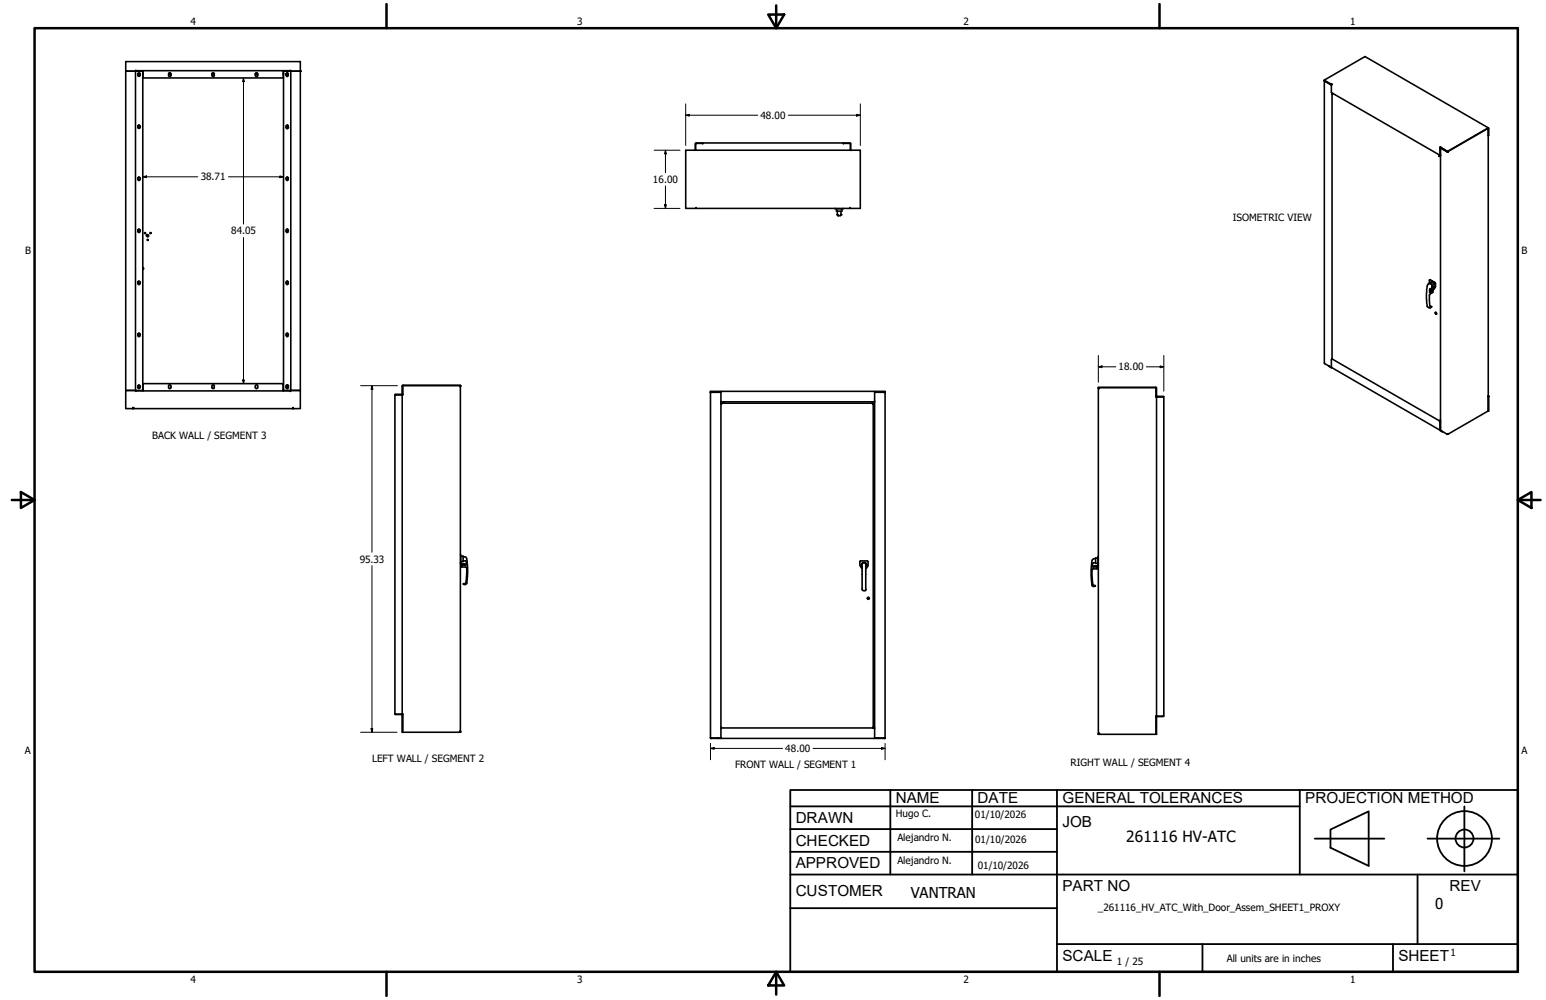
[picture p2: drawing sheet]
<svg xmlns="http://www.w3.org/2000/svg" width="432mm" height="279mm" viewBox="0 0 432 279" stroke-linecap="round" stroke-linejoin="round" font-family="sans-serif">
<!-- layer: Visible (ANSI) -->
<g fill="none" stroke="#000" stroke-width=".44">
<path d="M35.1 17.2h48.8v2.7h-48.8zM37.8 19.9v89.2M37.9 19.9h2M37.9 19.6v.1M39.9 19.7v2.1h39.2v-1.8M79.1 19.9h2M79.1 19.7v.3M81.1 19.6v.1M81.2 19.9h2.7v89.2M81.2 19.9h-2v89.2h2.1M81.2 19.9v89.2M38.5 35.6l.3 .3 .3-.3"/>
<path d="M38.5 21.1l.3 .2 .3-.2M38.5 35.2l.3-.3 .3 .3M38.5 20.7l.3-.3 .3 .3M38.5 20.6h.7v.5M38.5 20.6v.5M38.5 20.7v.4M38.5 35.1v.6M38.6 20.5h.5M38.7 20.4v.1M38.7 20.6v.7M38.7 34.9v1M38.9 20.4v.1"/>
<path d="M38.9 20.6v.3h.3M39.2 35.2v.4M39.9 20h.1M39.9 20.9h.1M39.9 20.5h.1M39.9 20.6h.1M47.1 21.1l.3 .3 .4-.3M47.1 20.7l.1-.3h.4l.2 .7M47.1 20.9h.7M47.2 20.5h.5M47.7 20.6l-.6 .1v.4M59.2 20.7l.3-.4 .4 .4"/>
<path d="M59.2 20.9h.6M59.2 20.7v.4M59.2 21.1l.3 .3 .4-.3M59.2 20.6l.6 .1v.4M59.2 20.5h.6M71.3 20.7l.4-.4 .3 .4M71.3 20.9h.6M71.3 20.6l.6 .1v.4M71.3 20.7v.4M71.3 21.1l.4 .3 .3-.3M71.4 20.5h.5M79.1 20h.1"/>
<path d="M79.1 20.9h.1M79.1 20.5h.1M79.1 20.6h.1M79.9 20.9h.3v-.3v.8M79.9 35.2l.2 .7h.3l.2-.3M79.9 20.7l.3-.3 .3 .3M79.9 21.1l.3 .2 .3-.2M79.9 35.2l.3-.3 .3 .3M79.9 20.5h.6M80.2 20.4v.1M80.2 34.9v1M80.5 20.7v.4"/>
<path d="M80.5 35.2v.4M80.5 20.6l-.6 .1v.4M237.4 39.9l-1.8 .2M237.4 39.9l.2 .3M369.8 22.4l2.1 1.3M369.9 22.6v78.9l2 1.1M370 22.5v.2M370 22.7l1.9 1M370 22.7l1.8 .9M371.9 23.6v2.3l30.4 17.5M371.9 23.7l.1-.2-.1 .1-2.1-1.2 11.5-6.6 34.4 20M371.9 23.7h.1"/>
<path d="M372 26.3l.2-.1-.1 .2zM372 26.4l.1 73.9M372.3 26.1l-.1 .1M415.7 35.9l-.1 2M415.7 37.9v76.9l-11.3 6.5M415.7 35.9l.1 1.9v-2h-.2l-11.3 6.5M415.7 35.9l-11.4 6.5-2.1-1.1M38.5 50.1l.3 .3 .3-.3M38.5 49.8l.3-.3 .3 .3M38.5 49.7v.5M38.7 49.5v.9M39.2 49.7v.4"/>
<path d="M79.9 49.7v.4M79.9 49.8l.3-.3 .3 .3M80.2 49.4v1M80.5 49.7l-.1 .7h-.3l-.2-.3M194.2 40.2v1.6M194.2 41.9l-.1 .1M194.3 41.9v.1M194.4 58v.2h-2.9v-16.2h48.8v16.2h-2.9v-.2M194.4 58.2h43M196.2 40.1l-1.7-.2-.3 .3M196.3 40.2l-2-.1v1.9M196.3 40.1l39.2-.2v.3"/>
<path d="M233.2 58.2h2.3M233.6 58.4v.6h1.5v-.6M233.9 59v1M234.9 59v1M235.5 40.1h2v1.9M237.5 41.9v.1M237.6 41.9l.1 .1M237.6 40.2v1.6M402 43.6v.1M402.1 43.6h-.1M402.1 43.5l-.1 .2M402.1 43.5v.1"/>
<path d="M402.1 43.6l-.1 .1M402.2 41.1l.1 2.3M402.2 43.4l-.1 .1M402.3 41.2v2.1M402.3 42.7h.1M402.3 43.4l-.2 .2M402.3 43.5l-.2 .1M402.4 41l-.2 .1 2.2 1.3M402.5 41.3l1.7 1.1M404.1 42.4l.3 .1M404.1 42.4l-1.8-1.1v79l1.8 1M404.1 42.4h.1"/>
<path d="M404.2 42.4h.2M404.4 42.4v.1M38.5 79.2l.3 .3 .3-.3M38.5 64.7l.3 .3 .3-.3M38.5 78.8l.3-.3 .3 .3M38.5 64.3l.3-.3 .3 .3M38.5 64.1v.7M38.5 78.7v.6M38.7 64v1M38.7 78.5v1M39.2 64.3v.3M39.2 78.8v.4"/>
<path d="M39.9 74.7l.2 .3-.2 .3M40.9 65.5h.3v.3h-.3zM41.2 65.6l.3 .2-.1 .3h-.3l-.1-.3M79.9 64.3v.3M79.9 78.8v.4M79.9 64.3l.3-.3 .3 .3M79.9 78.8l.2-.2h.3l.1 .6-.3 .3-.3-.3M80.2 63.9v1.1M80.2 78.5v1M80.5 64.3l-.1 .6h-.3l-.2-.2M233.9 60l.3 .3M234.1 60.3h.5"/>
<path d="M234.9 60l-.2 .3M399 79.3a.7 .7 0 0 1 .9 0 .7 .7 0 0 1 .2 .8l-.2 .4M399.3 78.2h.2l1.4 .8v1.1l-.3 .4M38.5 93.8l.3 .2 .3-.2M38.5 93.4l.3-.3 .3 .3M38.5 93.2v.7M38.7 93.1v.9M39.2 93.3v.4M79.9 93.3v.4M79.9 93.8l.3 .2 .3-.2M79.9 93.4l.2-.3h.3l.1 .6M80.2 93v1"/>
<path d="M399.4 81h.4M399.4 80.8a.21 .21 0 0 1 .3 0 .21 .21 0 0 1 0 .3 .21 .21 0 0 1-.3 0l-.1-.1M399.4 81.3h.4M399.5 80.9l.2 .1M399.9 80.5l-.5 .3-.1 .9 .9-.4M399.9 80.5l-.1-1.1-.4-.2-.6 .2a13.5 13.5 0 0 0-.2 6.1l.6 .5 .7-.3M400 80.5l.4-.3a.89 .89 0 0 0-.7-1.3l-.5 .2v-.9l1.6 .9v1.2l-.4 .3-.1 .4M400 81.2l.2 .1M400.2 81.3v.4l-.8 .5a8.1 8.1 0 0 0 .1 3.7l.4-.2-.5-.3M400.3 81l-.6 .3h-.4M400.3 81l-1 .2M400.5 80.6l-.2 .4"/>
<path d="M400.9 87.2l.1 .4 .3 .2M35.1 109.1v-89.2h4.8v89.2M35.4 109.1h2.4M37.1 113.9v.3zM37.1 114.2h44.8M37.7 109.1h-2.6v5.1h2M37.8 109.1h2.1M38.5 108.2l.3 .3 .3-.3M38.5 107.9l.3-.3 .3 .3M38.5 107.8v.6M38.7 107.6v1M39.2 107.9v.4"/>
<path d="M39.9 109.1h.1M39.9 109.2v-2h39.2v2M47.1 108.2l.3 .4 .4-.4M47.1 107.9l.1-.3h.4l.2 .7M47.1 107.9v.4M59.2 108.2l.3 .4 .4-.4M59.8 107.9v.4M59.9 107.9l-.2-.3h-.3l-.2 .7M71.3 108.2l.4 .4 .3-.4M71.9 107.9v.4M72 107.9l-.2-.3h-.3l-.2 .7M79.1 109.1h.1"/>
<path d="M79.9 108.2l.3 .4 .4-.4M80.2 107.6v1M80.5 107.9v.4M80.6 107.9l-.2-.3h-.3l-.2 .7M81.1 109.1l-43.2 .1M81.2 109.1v.2l-.1-.1M81.3 109.1h2.6v5.1h-2v-.3v.3M81.3 109.1h2.4M81.9 114h.1M110.4 110.2l-.1 .1M110.5 110.2h.1M110.6 110.3h-.3v89.2h2.3"/>
<path d="M112.4 110.2h-.2M112.4 110l-2 .3h2.1M112.5 107.9l-.2 2.4M112.5 110.3h.1M112.5 107.9v2.4M112.6 107.7l-.2 .2M112.6 107.8l16-.2h-16l-.3 .3v96.7l.2-5.1v4.8M128.5 107.8l-.1 .1 .2-.1M128.5 107.8l-.1 .1 .1-.1M128.5 107.8h.1M128.6 107.7v.1M128.6 107.8v96.7"/>
<path d="M198.4 109.6l.3-.1zM198.4 109.5h3M198.6 109.6h.1M198.7 109.6h2.7M200.5 109.5l-1.8 .1M201.4 112.8h.1zM201.4 109.3v96.9M201.4 112.3h42.9M201.5 112.6v.2M201.5 112.6h42.3M202.1 112.3v.3M243.5 112.5h.1"/>
<path d="M243.5 112.3v.3M243.6 112.3v.3M243.8 112.6v.2M243.8 112.8h.1M243.9 112.8v90.5M244.3 109.3v97M244.3 109.6h2.7M244.3 109.5h2.9M245.2 109.5l1.8 .1M247 109.5l.2 .2zM247 109.6h.1M247.2 109.5l-48.8-.2v96.8"/>
<path d="M247.2 109.5v96.6M306.8 108.4l.2 .1-.1-.1M306.8 108.4h.1M306.8 108.4v96.6M306.8 108.3v.1M306.9 108.3l.1 .2zM322.9 108.5l-.1 2.4M322.9 108.5l.1 2.4M322.9 110.9h2.2M323 110.6l1.9 .3M323 108.4l-16.2-.2h16l.2 .2v96.8l-.1-5.1v4.8M323 110.8h.1"/>
<path d="M324.8 110.9h.1M325 110.8h.1M325.1 110.9v89.2h-2.3M371.2 102.3l.7 .4zM371.9 102.7l30.3 17.5M372 102.7h-.1M372.1 100.3l-.2 .2v2.2M372.1 100.3l29.9 17.2M402 117.5h.1zM402.3 119.4h.1M402.3 119.3h.1M402.3 117.9v2.3"/>
<path d="M402.3 118v2.1M402.3 117.4l-.2 .1M415.7 110.7h.1M415.7 110.6v4.3M415.7 110.7l-.1 4.1M415.8 110.7h-.1M402.2 120.3l.7 .3M402.2 120.2l.6 .5M402.3 120.2l-.1 .1M402.3 120.1v.1M404.1 121.3l.3-.1-.2 .1M404.1 121.3h.1"/>
<path d="M404.2 121.3h.1M128.6 155l.1 2.4M128.6 157.2h.1M128.7 155.4h.6v1.5h-.6M128.8 157.6l-.1-.2 1.2 .1-1.1 .2M129.3 156.7h.7M129.3 155.6h.6M129.8 155.6l.5 .4M130 156.7l.2 .2 .1 .7M130 157.9h-1l-.1 .4 1.2 .1 .2 .2M130.3 157.6l-.2 .3M130.3 156a21.9 21.9 0 0 1 .1 6.9"/>
<path d="M130.4 158.7l-.3 4.1M240.2 157.8l.2 .6 .4 .4M240.8 158.4a.73 .73 0 0 1 0-1.1 .73 .73 0 0 1 1.1 0 .73 .73 0 0 1-.1 1.1M241 157.3h.6M241.1 157.2l-.3 .3v7.3M241.6 157.3l.2 .2v7.3M242.2 156.7h-1.9l-.1 1.2M242.2 156.7l.2 .2v1M242.4 157.8l-.1 .6-.5 .4M305 159.2l.3 4.2 .6 .3M305 156.6a21.9 21.9 0 0 0 0 6.8M305.1 158.2l.2 .2"/>
<path d="M305.1 157.5v.7M305.3 159l-.2 .2M305.3 158.4h1l.2 .5h-1.3M305.4 157.2h.6M305.4 157.3l-.2 .2M305.5 156.1h.5M305.5 156.1l-.4 .4M306.6 158l-1.1 .2h1l.3-.2M306.6 155.9h-.6v1.5h.6M306.6 157.7h.2M306.8 155.5l-.2 2.5M130.2 162.8l-.3 .3h-.5l.1 .2"/>
<path d="M130.4 162.9a.66 .66 0 0 1-.9 .4M240.9 164.8l.2 .2M241 165h.6M241.9 164.8l-.3 .2M242.5 166.9v.5M304.9 163.4l.6 .5M305.9 163.7l-.4 .1M110.3 199.5l.1 .1M110.4 199.5l1.8 .1M112.2 199.5l.2 .1M112.2 199.6l.2 .1M128.4 204.3l.1 .3z"/>
<path d="M128.5 204.5l.1 .1h-16.1M128.5 204.5l-.1-.2 .2 .2M128.5 204.5h.1M198.4 206.1l.3 .1M198.4 206.1l.3 .2M198.4 206.1v.2h.3M198.6 206.2h.1M198.7 206.3h2.7M198.7 206.2h2.7M200.5 206.2v.1M201.1 206.2l-2.4 .1M201.4 206.2l42.9 .1"/>
<path d="M201.4 203.3h.1zM201.4 203.4h42.9M201.5 203.3h.1M243.7 203.3l.1 .1zM243.8 203.3h.1M244.3 206.3h2.7M244.3 206.2h2.7M245.2 206.2v.1M247 206.2v.1M247.1 206.2h-.1M247.2 206.1l-.2 .1M247.2 206.1l-.2 .2"/>
<path d="M247.2 206.1v.2h-.2M306.8 205l.2-.1-.1 .1M306.8 205h.1M306.9 205l-.1 .2h16.1M307 205l-.1 .2zM323.1 200.1h-.1M324.9 200.1l-1.9 .2M325 200.1h.1"/>
<circle cx="40.5" cy="65.1" r=".16"/>
<circle cx="41.2" cy="67" r=".16"/>
<circle cx="42" cy="65.1" r=".16"/>
<circle cx="401.1" cy="87.6" r=".24"/>
<circle cx="242.5" cy="167.2" r=".29"/>
</g>
<g fill="#000">
<circle cx="35.1" cy="19.9" r=".22"/>
<circle cx="35.2" cy="19.9" r=".22"/>
<circle cx="38" cy="19.9" r=".22"/>
<circle cx="38.7" cy="19.9" r=".22"/>
<circle cx="80.2" cy="19.9" r=".22"/>
<circle cx="81.1" cy="19.9" r=".22"/>
<circle cx="83.8" cy="19.9" r=".22"/>
<circle cx="83.9" cy="19.9" r=".22"/>
<circle cx="370" cy="22.6" r=".22"/>
<circle cx="371.8" cy="23.6" r=".22"/>
<circle cx="372.1" cy="26.2" r=".22"/>
<circle cx="402.3" cy="43.4" r=".22"/>
<circle cx="402.5" cy="41.3" r=".22"/>
<circle cx="402.9" cy="41.6" r=".22"/>
<circle cx="233.9" cy="60" r=".22"/>
<circle cx="234.9" cy="60" r=".22"/>
<circle cx="37.1" cy="114" r=".22"/>
<circle cx="128.5" cy="107.8" r=".22"/>
<circle cx="306.9" cy="108.4" r=".22"/>
<circle cx="402.1" cy="117.5" r=".22"/>
<circle cx="415.7" cy="110.7" r=".22"/>
<circle cx="128.5" cy="204.5" r=".22"/>
<circle cx="200.4" cy="206.2" r=".22"/>
<circle cx="200.5" cy="206.2" r=".22"/>
<circle cx="245.2" cy="206.2" r=".22"/>
<circle cx="306.9" cy="205" r=".22"/>
</g>
<!-- layer: Borde (ANSI) -->
<g fill="none" stroke="#000" stroke-width=".7">
<path d="M9.7 7.9h414.2v263.6h-414.2zM107.9 1.1v6.8M214.6 4.1h4.4l-2.2 3.8zM216.8 1.5v6.4M323.8 1.1v6.8M3.3 139.7h6.4M5.8 137.5l3.9 2.2-3.9 2.2zM423.9 139.7l3.8-2.2v4.4zM423.9 139.7h6.4M107.9 271.5v6.8M216.8 271.5l2.2 3.8h-4.4zM216.8 271.5v6.4"/>
<path d="M323.8 271.5v6.8"/>
</g>
<!-- layer: Title (ANSI)-1 -->
<g fill="none" stroke="#000" stroke-width=".51">
<path d="M220.7 220.7h203.2v50.8h-203.2zM220.7 225.3h142.3M220.7 231.6h74.5M220.7 238h74.5M248.7 220.7v23.6M271.5 220.7v23.6M295.2 220.7v50.8M363 220.7v23.6M367.2 234.3h19.5M371.6 231.8l10.7-5.1v15.2l-10.7-5zM398.7 234.3h20.1M409 225.3v18.2"/>
<path d="M220.7 244.3h203.2M220.7 253.7h74.5M395.9 244.3v19.5M295.2 263.8h128.7M335.9 263.8v7.7M389.1 263.8v7.7"/>
<circle cx="409" cy="234.3" r="7.7"/>
<circle cx="409" cy="234.3" r="2.51"/>
</g>
<!-- layer: Cota (ANSI) -->
<g fill="none" stroke="#000" stroke-width=".28">
<path d="M68 21.8l.3 1h-.5zM68 21.8v40.8M191.5 32.2l1-.3v.5zM191.5 32.2h20.1M191.5 29v11.6M220.2 32.2h20.1M239.3 31.9l1 .3-1 .2zM240.3 29v11.6M39.9 49.4l1-.3v.6zM39.9 49.4h15.3M63.8 49.4h15.4M78.2 49.1l1 .3-1 .3z"/>
<path d="M182.7 42h7.2M182.7 58.2h7.2M185.6 57.2h.5l-.2 1zM185.9 42l.2 1h-.5zM185.9 42v6.3M185.9 51.9v6.3M68 66.4v40.8M306.8 99.3v7.5M325.1 99.3v10M67.8 106.2h.5l-.3 1zM100.7 107.8h10.3M103.9 107.8l.2 1h-.5z"/>
<path d="M103.9 107.8v46.5M306.8 102.5l1-.3v.5zM306.8 102.5h4.9M320.2 102.5h4.9M324 102.2l1.1 .3-1.1 .2zM103.9 158.1v46.5M100.7 204.6h10.2M103.6 203.6h.5l-.2 1zM198.4 209.1l1.1-.2v.5zM198.4 209.1h20.2M198.4 207.7v4.6M227.1 209.1h20.1"/>
<path d="M246.2 208.9l1 .2-1 .3zM247.2 207.7v4.6"/>
</g>
<g fill="#000">
<path d="M68 21.8l.3 1h-.5zM191.5 32.2l1-.3v.5zM239.3 31.9l1 .3-1 .2zM39.9 49.4l1-.3v.6zM78.2 49.1l1 .3-1 .3zM185.6 57.2h.5l-.2 1zM185.9 42l.2 1h-.5zM67.8 106.2h.5l-.3 1zM103.9 107.8l.2 1h-.5zM306.8 102.5l1-.3v.5zM324 102.2l1.1 .3-1.1 .2zM103.6 203.6h.5l-.2 1z"/>
<path d="M198.4 209.1l1.1-.2v.5zM246.2 208.9l1 .2-1 .3z"/>
</g>
<g font-size="4.3">
<text x="250.2" y="224.2">NAME</text>
<text x="273" y="224.2">DATE</text>
<text x="296.7" y="224.3">GENERAL TOLERANCES</text>
<text x="364.6" y="224.3">PROJECTION METHOD</text>
<text x="222.2" y="229.9">DRAWN</text>
<text x="296.7" y="230.9">JOB</text>
<text x="222.2" y="236.3">CHECKED</text>
<text x="314.6" y="235.1">261116 HV-ATC</text>
<text x="222.2" y="242.6">APPROVED</text>
<text x="222.2" y="250.3">CUSTOMER</text>
<text x="296.7" y="249">PART NO</text>
<text x="404.8" y="248.9">REV</text>
<text x="296.7" y="268.4">SCALE</text>
<text x="390.6" y="268.4">SHEET</text>
</g>
<g font-size="4.2">
<text x="254.4" y="250.8">VANTRAN</text>
<text x="400.9" y="254">0</text>
</g>
<g font-size="2.8">
<text x="53.2" y="6.9">4</text>
<text x="161.2" y="6.9">3</text>
<text x="269.1" y="6.9">2</text>
<text x="377.1" y="6.9">1</text>
<text x="212.4" y="33.2">48.00</text>
<text x="56.1" y="50.4">38.71</text>
<text x="182.4" y="51.1">16.00</text>
<text x="64.6" y="65.5">84.05</text>
<text x="344.3" y="61.8">ISOMETRIC VIEW</text>
<text x="7" y="70.9">B</text>
<text x="424.9" y="70.9">B</text>
<text x="312.4" y="103.5">18.00</text>
<text x="42.5" y="122.7">BACK WALL / SEGMENT 3</text>
<text x="100.5" y="157.2">95.33</text>
<text x="6.9" y="210.6">A</text>
<text x="103.9" y="212.9">LEFT WALL / SEGMENT 2</text>
<text x="205.3" y="214.7">FRONT WALL / SEGMENT 1</text>
<text x="219.3" y="210.1">48.00</text>
<text x="299" y="214">RIGHT WALL / SEGMENT 4</text>
<text x="424.9" y="210.6">A</text>
<text x="250.2" y="228.3">Hugo C.</text>
<text x="272.3" y="228.4">01/10/2026</text>
<text x="250.6" y="234.9">Alejandro N.</text>
<text x="272.4" y="235.6">01/10/2026</text>
<text x="250.6" y="241.5">Alejandro N.</text>
<text x="273.1" y="242.8">01/10/2026</text>
<text x="306.6" y="254.5">_261116_HV_ATC_With_Door_Assem_SHEET1_PROXY</text>
<text x="312" y="269.7">1 / 25</text>
<text x="342.6" y="268.7">All units are in inches</text>
<text x="405.1" y="267.1">1</text>
<text x="53.2" y="274.6">4</text>
<text x="161.2" y="274.6">3</text>
<text x="269.1" y="274.6">2</text>
<text x="377.1" y="274.6">1</text>
</g>
</svg>
